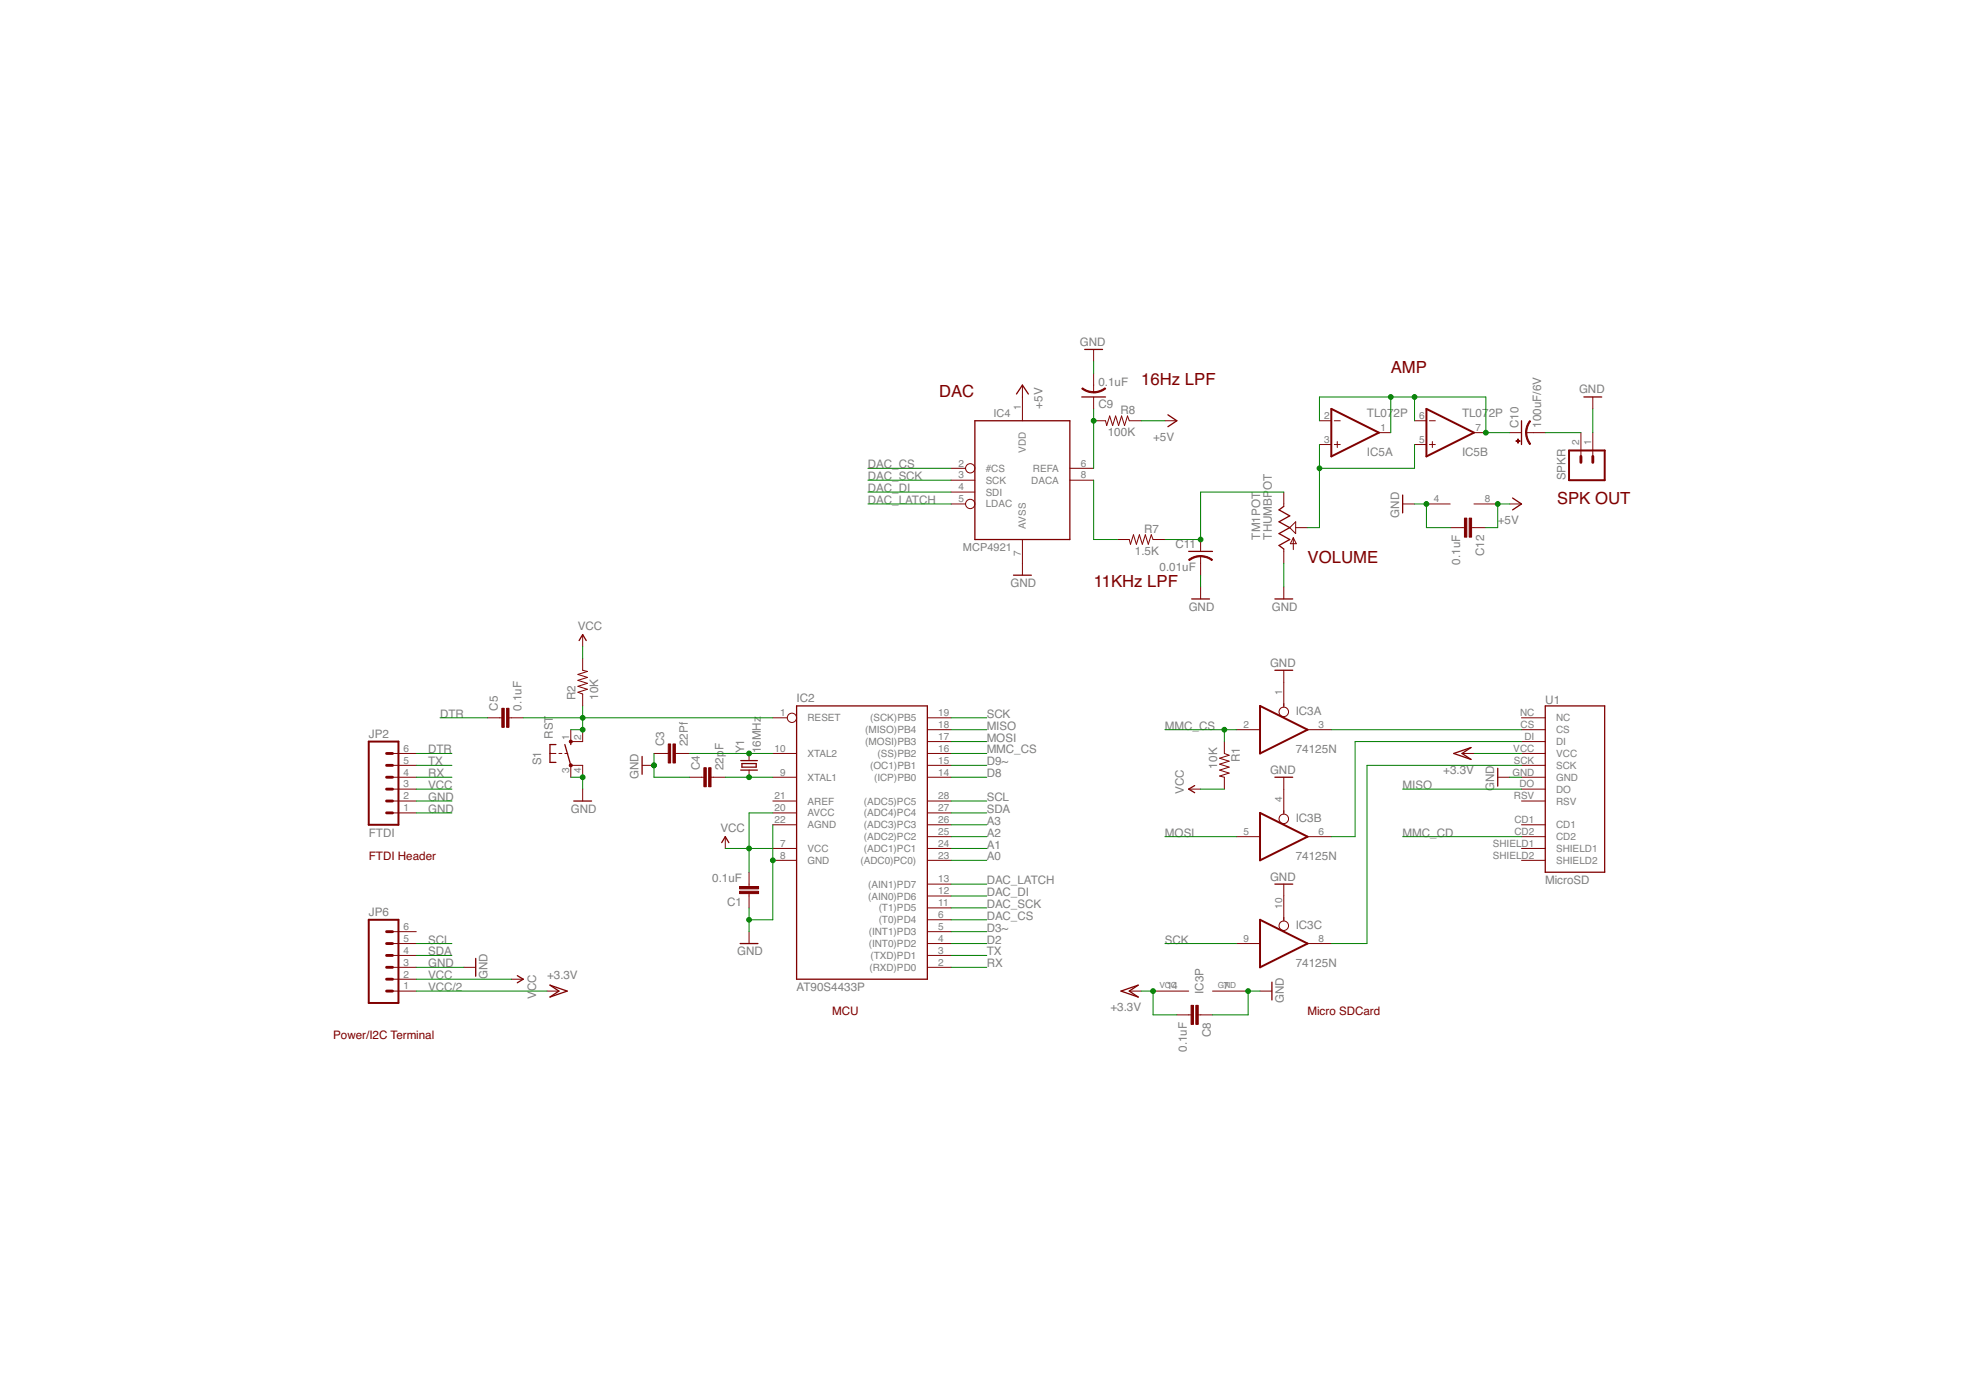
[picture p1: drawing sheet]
<svg xmlns="http://www.w3.org/2000/svg" width="420mm" height="297mm" viewBox="0 0 420 297" stroke-linecap="round" stroke-linejoin="round" font-family="sans-serif">
<g fill="#800000" stroke="#800000" stroke-width=".21">
<path d="M198.2 171.2h5.1z"/>
<path d="M198.2 173.7h5.1z"/>
<path d="M198.2 176.3h5.1z"/>
<path d="M198.2 178.8h5.1z"/>
<path d="M198.2 181.3h5.1z"/>
<path d="M198.2 183.9h5.1z"/>
<path d="M198.2 153.4h5.1z"/>
<path d="M198.2 155.9h5.1z"/>
<path d="M198.2 158.5h5.1z"/>
<path d="M198.2 161h5.1z"/>
<path d="M198.2 163.6h5.1z"/>
<path d="M198.2 166.1h5.1z"/>
<path d="M198.2 188.9h5.1z"/>
<path d="M198.2 191.5h5.1z"/>
<path d="M198.2 194h5.1z"/>
<path d="M198.2 196.6h5.1z"/>
<path d="M198.2 199.1h5.1z"/>
<path d="M198.2 201.6h5.1z"/>
<path d="M198.2 204.2h5.1z"/>
<path d="M198.2 206.7h5.1z"/>
<path d="M165.2 183.9h5z"/>
<path d="M165.2 181.3h5z"/>
<path d="M165.2 173.7h5z"/>
<path d="M165.2 171.2h5z"/>
<path d="M165.2 166.1h5z"/>
<path d="M165.2 161h5z"/>
<path d="M165.2 153.4h3.1z"/>
<path d="M165.2 176.3h5z"/>
<path d="M160.1 161v1.5z"/>
<path d="M160.1 164.6v1.5z"/>
<path d="M139.8 161h2.5z"/>
<path d="M144.8 161h2.6z"/>
<path d="M142.3 161h.5z"/>
<path d="M144.3 161h.5z"/>
<path d="M147.4 166.1h2.5z"/>
<path d="M152.5 166.1h2.5z"/>
<path d="M149.9 166.1h.5z"/>
<path d="M152 166.1h.5z"/>
<path d="M137.2 163.6h2.6z"/>
<path d="M122 163.6v2.5z"/>
<path d="M122 155.9v2.6z"/>
<path d="M124.5 155.9v2.6z"/>
<path d="M124.5 163.6v2.5z"/>
<path d="M119.4 161h.7z"/>
<path d="M120.7 161h.6z"/>
<path d="M117.5 161h1.3z"/>
<path d="M122 158.5h2.5z"/>
<path d="M122 163.6h2.5z"/>
<path d="M124.5 140.7v2.5z"/>
<path d="M124.5 148.3v2.6z"/>
<path d="M123.5 147.9l1 .4z"/>
<path d="M123.5 147.9l2-.6z"/>
<path d="M123.5 146.7l2 .6z"/>
<path d="M123.5 146.7l2-.7z"/>
<path d="M123.5 145.4l2 .6z"/>
<path d="M123.5 145.4l2-.6z"/>
<path d="M123.5 144.1l2 .7z"/>
<path d="M123.5 144.1l2-.6z"/>
<path d="M124.5 143.2l1 .3z"/>
<path d="M124.5 135.6v2.6z"/>
<path d="M155 178.8v2.5z"/>
<path d="M160.1 199.1v2.5z"/>
<path d="M83.9 173.7h5.1z"/>
<path d="M83.9 171.2h5.1z"/>
<path d="M83.9 168.6h5.1z"/>
<path d="M83.9 166.1h5.1z"/>
<path d="M83.9 163.6h5.1z"/>
<path d="M83.9 161h5.1z"/>
<path d="M99.1 206.7h2.6z"/>
<path d="M109.3 209.3h2.5z"/>
<path d="M325.2 155.9h5z"/>
<path d="M325.2 158.5h5z"/>
<path d="M325.2 166.1h5z"/>
<path d="M325.2 161h5z"/>
<path d="M325.2 163.6h5z"/>
<path d="M325.2 171.2h5z"/>
<path d="M325.2 168.6h5z"/>
<path d="M325.2 153.4h5z"/>
<path d="M325.2 181.3h5z"/>
<path d="M325.2 176.3h5z"/>
<path d="M325.2 178.8h5z"/>
<path d="M325.2 183.9h5z"/>
<path d="M160.1 191.5v2.5z"/>
<path d="M160.1 186.4v2.5z"/>
<path d="M160.1 191v.5z"/>
<path d="M160.1 188.9v.5z"/>
<path d="M104.2 153.4h2.5z"/>
<path d="M109.3 153.4h2.5z"/>
<path d="M106.7 153.4h.6z"/>
<path d="M108.8 153.4h.5z"/>
<path d="M124.5 168.6v2.6z"/>
<path d="M274.4 145.8v5.1z"/>
<path d="M264.2 155.9h5.1z"/>
<path d="M279.4 155.9h5.1z"/>
<path d="M274.4 150.3v.8z"/>
<path d="M274.4 168.6v5.1z"/>
<path d="M264.2 178.8h5.1z"/>
<path d="M279.4 178.8h5.1z"/>
<path d="M274.4 173.2v.8z"/>
<path d="M274.4 191.5v5.1z"/>
<path d="M264.2 201.6h5.1z"/>
<path d="M279.4 201.6h5.1z"/>
<path d="M274.4 196v.8z"/>
<path d="M259.1 211.8h7.6z"/>
<path d="M246.4 211.8h7.6z"/>
<path d="M261.7 166.1v2.5z"/>
<path d="M261.7 158.5v2.5z"/>
<path d="M261.7 161l1 .4z"/>
<path d="M260.6 162l2.1-.6z"/>
<path d="M260.6 162l2.1 .7z"/>
<path d="M260.6 163.3l2.1-.6z"/>
<path d="M260.6 163.3l2.1 .6z"/>
<path d="M260.6 164.6l2.1-.7z"/>
<path d="M260.6 164.6l2.1 .6z"/>
<path d="M260.6 165.8l2.1-.6z"/>
<path d="M260.6 165.8l1.1 .3z"/>
<path d="M254 168.6h2.6z"/>
<path d="M274.4 143.2v2.6z"/>
<path d="M274.4 166.1v2.5z"/>
<path d="M274.4 188.9v2.6z"/>
<path d="M312.5 161h2.5z"/>
<path d="M320.1 166.1h2.5z"/>
<path d="M256.6 216.9h2.5z"/>
<path d="M251.5 216.9h2.5z"/>
<path d="M256.1 216.9h.5z"/>
<path d="M254 216.9h.6z"/>
<path d="M238.8 115.3h2.5z"/>
<path d="M246.4 115.3h2.6z"/>
<path d="M246 114.3l.4 1z"/>
<path d="M246 114.3l-.6 2z"/>
<path d="M244.8 114.3l.6 2z"/>
<path d="M244.8 114.3l-.7 2z"/>
<path d="M243.5 114.3l.6 2z"/>
<path d="M243.5 114.3l-.6 2z"/>
<path d="M242.2 114.3l.7 2z"/>
<path d="M242.2 114.3l-.6 2z"/>
<path d="M241.3 115.3l.3 1z"/>
<path d="M233.7 82.3v1.5z"/>
<path d="M233.7 84.8v2.6z"/>
<path d="M233.7 79.8v2.5z"/>
<path d="M218.5 84.8v5.1z"/>
<path d="M203.3 100.1h3.1z"/>
<path d="M203.3 102.6h5z"/>
<path d="M203.3 105.2h5z"/>
<path d="M203.3 107.7h3.1z"/>
<path d="M228.6 102.6h5.1z"/>
<path d="M228.6 100.1h5.1z"/>
<path d="M218.5 115.3v5.1z"/>
<path d="M326.2 92.5h1.5z"/>
<path d="M322.6 92.5h2.6z"/>
<path d="M327.7 92.5h2.5z"/>
<path d="M218.5 82.3v2.5z"/>
<path d="M274.4 117.8v2.6z"/>
<path d="M274.4 105.2v2.5z"/>
<path d="M276.9 112.8h2.5z"/>
<path d="M274.4 117.3v.5z"/>
<path d="M274.4 107.7v.5z"/>
<path d="M275.6 112.8l1.3-1.3z"/>
<path d="M275.6 112.8l1.3 1.2z"/>
<path d="M276.9 111.5v2.5z"/>
<path d="M276.4 114.9v2.6z"/>
<path d="M276.4 114.9l.6 1.3z"/>
<path d="M275.8 116.2h1.2z"/>
<path d="M276.4 114.9l-.6 1.3z"/>
<path d="M322.6 107.7h2.6z"/>
<path d="M249 89.9h2.5z"/>
<path d="M218.5 120.4v2.5z"/>
<path d="M340.4 84.8v2.6z"/>
<path d="M233.7 74.7v2.5z"/>
<path d="M282 89.9h2.5z"/>
<path d="M282 95h2.5z"/>
<path d="M294.7 92.5h2.5z"/>
<path d="M285.8 94.4v1.2z"/>
<path d="M285.2 95h1.2z"/>
<path d="M285.2 89.9h1.2z"/>
<path d="M302.3 89.9h2.5z"/>
<path d="M302.3 95h2.5z"/>
<path d="M315 92.5h2.5z"/>
<path d="M306.1 94.4v1.2z"/>
<path d="M305.5 95h1.2z"/>
<path d="M305.5 89.9h1.2z"/>
<path d="M315 107.7h5.1z"/>
<path d="M304.8 107.7h5.1z"/>
<path d="M299.8 107.7h2.5z"/>
<path d="M256.6 118.9v1.5z"/>
<path d="M256.6 115.3v2.5z"/>
<path d="M256.6 120.4v2.5z"/>
<path d="M233.7 89.9h2.6z"/>
<path d="M241.3 89.9h2.6z"/>
<path d="M241 88.9l.3 1z"/>
<path d="M241 88.9l-.7 2z"/>
<path d="M239.7 88.9l.6 2z"/>
<path d="M239.7 88.9l-.6 2z"/>
<path d="M238.4 88.9l.7 2z"/>
<path d="M238.4 88.9l-.6 2z"/>
<path d="M237.2 88.9l.6 2z"/>
<path d="M237.2 88.9l-.7 2z"/>
<path d="M236.3 89.9l.2 1z"/>
<path d="M274.4 125.5v2.5z"/>
<path d="M256.6 125.5v2.5z"/>
<path d="M340.4 92.5v5z"/>
<path d="M337.9 92.5v5z"/>
<path d="M315 112.8h2.5z"/>
<path d="M309.9 112.8h2.6z"/>
<path d="M314.5 112.8h.5z"/>
<path d="M312.5 112.8h.5z"/>
<path d="M269.3 211.8h2.5z"/>
<path d="M241.3 211.8h2.6z"/>
<path d="M83.9 211.8h5.1z"/>
<path d="M83.9 209.3h5.1z"/>
<path d="M83.9 206.7h5.1z"/>
<path d="M83.9 204.2h5.1z"/>
<path d="M83.9 201.6h5.1z"/>
<path d="M83.9 199.1h5.1z"/>
<path d="M116.9 211.8h2.5z"/>
<path d="M233.7 83.7l1.1-.1 1.3-.7 .2 .2-.7 .4-1.1 .4-.8 .1z" fill-rule="evenodd"/>
<path d="M231.4 82.9l1.3 .7 1 .1v.2h-.8l-1-.4-.7-.4z" fill-rule="evenodd"/>
<path d="M326.9 89.9l.2 .1-.7 1.4-.1 1.1h-.3l.2-1.4z" fill-rule="evenodd"/>
<path d="M326.1 92.5h.2l.1 1 .7 1.3-.2 .2-.6-1.2z" fill-rule="evenodd"/>
<path d="M254 119.6l1.2-.7 1.4-.2v.3l-1 .1-1.4 .7z" fill-rule="evenodd"/>
<path d="M256.6 118.7l1.3 .2 1.2 .7-.1 .2-.9-.5-1.5-.3z" fill-rule="evenodd"/>
<circle cx="122" cy="163.6" r=".33"/>
<circle cx="122" cy="158.5" r=".33"/>
</g>
<g fill="none" stroke="#800000" stroke-width=".21">
<circle cx="207.3" cy="100.1" r=".99"/>
<circle cx="207.3" cy="107.7" r=".99"/>
<circle cx="169.2" cy="153.4" r=".99"/>
<circle cx="274.4" cy="152.1" r="1.02"/>
<circle cx="274.4" cy="175" r="1.02"/>
<circle cx="274.4" cy="197.8" r="1.02"/>
</g>
<g fill="#800000" stroke="#800000" stroke-width=".28">
<path d="M170.2 150.9h28z"/>
<path d="M198.2 150.9v58.4z"/>
<path d="M170.2 209.3h28z"/>
<path d="M170.2 150.9v58.4z"/>
<path d="M158.6 163.9h3z"/>
<path d="M161.6 163.2v.7z"/>
<path d="M158.6 163.2h3z"/>
<path d="M158.6 163.2v.7z"/>
<path d="M158.3 162.5h3.6z"/>
<path d="M158.3 164.6h3.6z"/>
<path d="M137.2 161.6v3.9z"/>
<path d="M122 158.5v.6z"/>
<path d="M117.5 159.1h1.3z"/>
<path d="M117.5 162.9h1.3z"/>
<path d="M117.5 159.1v1.9z"/>
<path d="M117.5 161v1.9z"/>
<path d="M120.7 159.1l1.3 4.5z"/>
<path d="M124.5 135.6l.8 1.3z"/>
<path d="M124.5 135.6l-.7 1.3z"/>
<path d="M155 178.8l.8 1.3z"/>
<path d="M155 178.8l-.8 1.3z"/>
<path d="M158.2 201.6h3.8z"/>
<path d="M101.7 204.8v3.8z"/>
<path d="M110.6 210l1.2-.7z"/>
<path d="M110.6 208.5l1.2 .8z"/>
<path d="M330.2 150.9h12.7z"/>
<path d="M342.9 150.9v35.5z"/>
<path d="M330.2 186.4h12.7z"/>
<path d="M330.2 150.9v35.5z"/>
<path d="M122.6 171.2h3.8z"/>
<path d="M254 168.6l1.3-.7z"/>
<path d="M254 168.6l1.3 .8z"/>
<path d="M272.5 143.2h3.8z"/>
<path d="M272.5 166.1h3.8z"/>
<path d="M272.5 188.9h3.8z"/>
<path d="M312.5 161l1.9-1.3z"/>
<path d="M312.5 161l1.9 1.3z"/>
<path d="M310.7 161l3.7 1.3z"/>
<path d="M310.7 161l3.7-1.3z"/>
<path d="M320.1 164.2v3.8z"/>
<path d="M231.2 84.8h5.1z"/>
<path d="M208.3 89.9h20.3z"/>
<path d="M228.6 89.9v25.4z"/>
<path d="M208.3 115.3h20.3z"/>
<path d="M208.3 89.9v25.4z"/>
<path d="M325.2 89.9v5.1z"/>
<path d="M218.5 82.3l-1.3 1.9z"/>
<path d="M218.5 82.3l1.3 1.9z"/>
<path d="M273.3 116.6l1.1 .7z"/>
<path d="M273.3 116.6l2.3-1.3z"/>
<path d="M273.3 114l2.3 1.3z"/>
<path d="M273.3 114l2.3-1.2z"/>
<path d="M273.3 111.5l2.3 1.3z"/>
<path d="M273.3 111.5l2.3-1.3z"/>
<path d="M273.3 109l2.3 1.2z"/>
<path d="M273.3 109l1.1-.8z"/>
<path d="M323.3 106.4l1.9 1.3z"/>
<path d="M323.3 109l1.9-1.3z"/>
<path d="M249.6 88.6l1.9 1.3z"/>
<path d="M249.6 91.2l1.9-1.3z"/>
<path d="M216.6 122.9h3.8z"/>
<path d="M338.5 84.8h3.8z"/>
<path d="M231.8 74.7h3.8z"/>
<path d="M299.8 105.8v3.8z"/>
<path d="M254 117.8h5.1z"/>
<path d="M272.5 128h3.8z"/>
<path d="M254.7 128h3.8z"/>
<path d="M271.8 209.9v3.8z"/>
<path d="M241.3 211.8l1.9-1.3z"/>
<path d="M241.3 211.8l1.9 1.3z"/>
<path d="M239.6 211.8l3.6 1.3z"/>
<path d="M239.6 211.8l3.6-1.3z"/>
<path d="M117.5 213.1l1.9-1.3z"/>
<path d="M117.5 210.5l1.9 1.3z"/>
<path d="M117.5 210.5l3.7 1.3z"/>
<path d="M117.5 213.1l3.7-1.3z"/>
</g>
<g fill="#800000" stroke="#800000" stroke-width=".21">
<path d="M143.8 159h.5v4h-.5z"/>
<path d="M142.8 159h.5v4h-.5z"/>
<path d="M151.4 164.1h.6v4h-.6z"/>
<path d="M150.4 164.1h.5v4h-.5z"/>
<path d="M158.1 189.4h4v.5h-4z"/>
<path d="M158.1 190.5h4v.5h-4z"/>
<path d="M108.3 151.4h.5v4h-.5z"/>
<path d="M107.3 151.4h.5v4h-.5z"/>
<path d="M254.6 214.8h.5v4.1h-.5z"/>
<path d="M255.6 214.8h.5v4.1h-.5z"/>
<path d="M324.4 93.8h.1v.9h-.1z"/>
<path d="M324 94.2h.9v.1h-.9z"/>
<path d="M313 110.7h.5v4.1h-.5z"/>
<path d="M314 110.7h.5v4.1h-.5z"/>
</g>
<g fill="#800000" stroke="#800000" stroke-width=".42">
<path d="M78.8 176.3h6.4z"/>
<path d="M78.8 158.5v17.8z"/>
<path d="M85.2 158.5v17.8z"/>
<path d="M78.8 158.5h6.4z"/>
<path d="M269.3 150.9l10.1 5z"/>
<path d="M269.3 161l10.1-5.1z"/>
<path d="M269.3 150.9v10.1z"/>
<path d="M269.3 173.7l10.1 5.1z"/>
<path d="M269.3 183.9l10.1-5.1z"/>
<path d="M269.3 173.7v10.2z"/>
<path d="M269.3 196.6l10.1 5z"/>
<path d="M269.3 206.7l10.1-5.1z"/>
<path d="M269.3 196.6v10.1z"/>
<path d="M284.5 87.4v10.1z"/>
<path d="M284.5 87.4l10.2 5.1z"/>
<path d="M284.5 97.5l10.2-5z"/>
<path d="M304.8 87.4v10.1z"/>
<path d="M304.8 87.4l10.2 5.1z"/>
<path d="M304.8 97.5l10.2-5z"/>
<path d="M342.9 96.3v6.3z"/>
<path d="M335.3 102.6h7.6z"/>
<path d="M335.3 96.3h7.6z"/>
<path d="M335.3 96.3v6.3z"/>
<path d="M78.8 214.3h6.4z"/>
<path d="M78.8 196.6v17.7z"/>
<path d="M85.2 196.6v17.7z"/>
<path d="M78.8 196.6h6.4z"/>
</g>
<g fill="#800000" stroke="#800000" stroke-width=".61">
<path d="M82.6 168.6h1.3z"/>
<path d="M82.6 171.2h1.3z"/>
<path d="M82.6 173.7h1.3z"/>
<path d="M82.6 163.6h1.3z"/>
<path d="M82.6 166.1h1.3z"/>
<path d="M82.6 161h1.3z"/>
<path d="M337.9 97.5v1.3z"/>
<path d="M340.4 97.5v1.3z"/>
<path d="M82.6 206.7h1.3z"/>
<path d="M82.6 209.3h1.3z"/>
<path d="M82.6 211.8h1.3z"/>
<path d="M82.6 201.6h1.3z"/>
<path d="M82.6 204.2h1.3z"/>
<path d="M82.6 199.1h1.3z"/>
</g>
<g fill="#008000" stroke="#008000" stroke-width=".21">
<path d="M160.1 161h5.1z"/>
<path d="M147.4 161h12.7z"/>
<path d="M160.1 166.1h5.1z"/>
<path d="M155 166.1h5.1z"/>
<path d="M124.5 138.2v2.5z"/>
<path d="M160.1 181.3h5.1z"/>
<path d="M155 181.3h5.1z"/>
<path d="M160.1 173.7v7.6z"/>
<path d="M160.1 173.7h5.1z"/>
<path d="M160.1 181.3v5.1z"/>
<path d="M89 168.6h7.6z"/>
<path d="M256.6 168.6h5.1z"/>
<path d="M89 209.3h20.3z"/>
<path d="M160.1 194v2.6z"/>
<path d="M160.1 196.6v2.5z"/>
<path d="M165.2 176.3v7.6z"/>
<path d="M165.2 183.9v12.7z"/>
<path d="M160.1 196.6h5.1z"/>
<path d="M122 166.1h2.5z"/>
<path d="M124.5 166.1v2.5z"/>
<path d="M89 173.7h7.6z"/>
<path d="M89 171.2h7.6z"/>
<path d="M322.6 166.1h2.6z"/>
<path d="M233.7 77.2v2.6z"/>
<path d="M302.3 107.7h2.5z"/>
<path d="M304.8 112.8h5.1z"/>
<path d="M304.8 107.7v5.1z"/>
<path d="M274.4 120.4v5.1z"/>
<path d="M256.6 122.9v2.6z"/>
<path d="M340.4 87.4v5.1z"/>
<path d="M266.7 211.8v5.1z"/>
<path d="M259.1 216.9h7.6z"/>
<path d="M266.7 211.8h2.6z"/>
<path d="M89 206.7h10.1z"/>
<path d="M139.8 161v2.6z"/>
<path d="M139.8 163.6v2.5z"/>
<path d="M139.8 166.1h7.6z"/>
<path d="M203.3 183.9h7.6z"/>
<path d="M203.3 181.3h7.6z"/>
<path d="M203.3 178.8h7.6z"/>
<path d="M203.3 176.3h7.6z"/>
<path d="M203.3 201.6h7.6z"/>
<path d="M203.3 199.1h7.6z"/>
<path d="M203.3 166.1h7.6z"/>
<path d="M203.3 163.6h7.6z"/>
<path d="M203.3 158.5h7.6z"/>
<path d="M249 178.8h15.2z"/>
<path d="M203.3 155.9h7.6z"/>
<path d="M299.8 168.6h25.4z"/>
<path d="M203.3 153.4h7.6z"/>
<path d="M249 201.6h15.2z"/>
<path d="M122 155.9h2.5z"/>
<path d="M124.5 153.4v2.5z"/>
<path d="M124.5 150.9v2.5z"/>
<path d="M124.5 153.4h40.7z"/>
<path d="M111.8 153.4h12.7z"/>
<path d="M94 153.4h10.2z"/>
<path d="M89 161h7.6z"/>
<path d="M284.5 155.9h40.7z"/>
<path d="M284.5 178.8h5.1z"/>
<path d="M289.6 158.5v20.3z"/>
<path d="M289.6 158.5h35.6z"/>
<path d="M284.5 201.6h7.6z"/>
<path d="M292.1 163.6v38z"/>
<path d="M292.1 163.6h33.1z"/>
<path d="M299.8 178.8h25.4z"/>
<path d="M315 161h10.2z"/>
<path d="M246.4 211.8v5.1z"/>
<path d="M246.4 216.9h5.1z"/>
<path d="M243.9 211.8h2.5z"/>
<path d="M89 211.8h27.9z"/>
<path d="M203.3 204.2h7.6z"/>
<path d="M89 163.6h7.6z"/>
<path d="M203.3 206.7h7.6z"/>
<path d="M89 166.1h7.6z"/>
<path d="M261.7 155.9h2.5z"/>
<path d="M249 155.9h12.7z"/>
<path d="M261.7 155.9v2.6z"/>
<path d="M203.3 161h7.6z"/>
<path d="M320.1 107.7h2.5z"/>
<path d="M317.5 112.8h2.6z"/>
<path d="M320.1 107.7v5.1z"/>
<path d="M243.9 89.9h5.1z"/>
<path d="M185.5 107.7h17.8z"/>
<path d="M203.3 188.9h7.6z"/>
<path d="M185.5 100.1h17.8z"/>
<path d="M203.3 196.6h7.6z"/>
<path d="M185.5 105.2h17.8z"/>
<path d="M203.3 191.5h7.6z"/>
<path d="M185.5 102.6h17.8z"/>
<path d="M203.3 194h7.6z"/>
<path d="M233.7 102.6v12.7z"/>
<path d="M233.7 115.3h5.1z"/>
<path d="M233.7 87.4v2.5z"/>
<path d="M233.7 89.9v10.2z"/>
<path d="M256.6 105.2h17.8z"/>
<path d="M249 115.3h7.6z"/>
<path d="M256.6 105.2v10.1z"/>
<path d="M330.2 92.5h7.7z"/>
<path d="M297.2 84.8v7.7z"/>
<path d="M282 84.8h15.2z"/>
<path d="M282 84.8v5.1z"/>
<path d="M317.5 92.5h5.1z"/>
<path d="M317.5 84.8v7.7z"/>
<path d="M302.3 84.8h15.2z"/>
<path d="M302.3 84.8v5.1z"/>
<path d="M297.2 84.8h5.1z"/>
<path d="M279.4 112.8h2.6z"/>
<path d="M302.3 95v5.1z"/>
<path d="M282 100.1h20.3z"/>
<path d="M282 95v5.1z"/>
<path d="M282 100.1v12.7z"/>
<path d="M89 204.2h7.6z"/>
<path d="M203.3 173.7h7.6z"/>
<path d="M89 201.6h7.6z"/>
<path d="M203.3 171.2h7.6z"/>
<circle cx="160.1" cy="161" r=".51"/>
<circle cx="160.1" cy="166.1" r=".51"/>
<circle cx="160.1" cy="181.3" r=".51"/>
<circle cx="160.1" cy="196.6" r=".51"/>
<circle cx="165.2" cy="183.9" r=".51"/>
<circle cx="124.5" cy="166.1" r=".51"/>
<circle cx="304.8" cy="107.7" r=".51"/>
<circle cx="266.7" cy="211.8" r=".51"/>
<circle cx="139.8" cy="163.6" r=".51"/>
<circle cx="124.5" cy="155.9" r=".51"/>
<circle cx="124.5" cy="153.4" r=".51"/>
<circle cx="246.4" cy="211.8" r=".51"/>
<circle cx="261.7" cy="155.9" r=".51"/>
<circle cx="320.1" cy="107.7" r=".51"/>
<circle cx="233.7" cy="89.9" r=".51"/>
<circle cx="256.6" cy="115.3" r=".51"/>
<circle cx="317.5" cy="92.5" r=".51"/>
<circle cx="297.2" cy="84.8" r=".51"/>
<circle cx="302.3" cy="84.8" r=".51"/>
<circle cx="282" cy="100.1" r=".51"/>
</g>
<g font-size="3.6" fill="#800000">
<text x="243.9" y="82.3">16Hz LPF</text>
<text x="297.2" y="79.8">AMP</text>
<text x="200.7" y="84.8">DAC</text>
<text x="332.8" y="107.7">SPK OUT</text>
<text x="233.7" y="125.5">11KHz LPF</text>
<text x="279.4" y="120.4">VOLUME</text>
</g>
<g font-size="2.5" fill="#808080">
<text x="230.8" y="73.9">GND</text>
<text x="234.7" y="82.4">0.1uF</text>
<text x="222.8" y="87.4" transform="rotate(-90 222.8 87.4)">+5V</text>
<text x="234.7" y="87.2">C9</text>
<text x="239.4" y="88.4">R8</text>
<text x="292.1" y="89.2">TL07</text>
<text x="297.8" y="89.2">2P</text>
<text x="312.5" y="89.2">TL07</text>
<text x="318.2" y="89.2">2P</text>
<text x="337.5" y="84.1">GND</text>
<text x="236.7" y="93.2">100K</text>
<text x="246.4" y="94.2">+5V</text>
<text x="324.5" y="91.4" transform="rotate(-90 324.5 91.4)">C10</text>
<text x="329.3" y="91.4" transform="rotate(-90 329.3 91.4)">100uF/6V</text>
<text x="185.5" y="100.1">DAC_CS</text>
<text x="292.1" y="97.4">IC5A</text>
<text x="312.5" y="97.4">IC5B</text>
<text x="185.5" y="107.7">DAC_LATCH</text>
<text x="185.5" y="105.1">DAC_DI</text>
<text x="185.5" y="102.6">DAC_SCK</text>
<text x="271.8" y="104.8" transform="rotate(-90 271.8 104.8)">OT</text>
<text x="334.6" y="102.6" transform="rotate(-90 334.6 102.6)">SPKR</text>
<text x="244.5" y="113.8">R7</text>
<text x="299" y="110.6" transform="rotate(-90 299 110.6)">GND</text>
<text x="320.1" y="112">+5V</text>
<text x="242.6" y="118.6">1.5K</text>
<text x="251.2" y="117.2">C11</text>
<text x="269.3" y="115.3" transform="rotate(-90 269.3 115.3)">TM1POT</text>
<text x="271.8" y="115.3" transform="rotate(-90 271.8 115.3)">THUMBP</text>
<text x="317.2" y="118.9" transform="rotate(-90 317.2 118.9)">C12</text>
<text x="216" y="125.5">GND</text>
<text x="247.8" y="122">0.01uF</text>
<text x="312.1" y="120.6" transform="rotate(-90 312.1 120.6)">0.1uF</text>
<text x="254" y="130.5">GND</text>
<text x="271.8" y="130.5">GND</text>
<text x="123.5" y="134.6">VCC</text>
<text x="271.4" y="142.5">GND</text>
<text x="123" y="149.6" transform="rotate(-90 123 149.6)">R2</text>
<text x="127.8" y="149.6" transform="rotate(-90 127.8 149.6)">10K</text>
<text x="94" y="153.4">DTR</text>
<text x="106.4" y="151.9" transform="rotate(-90 106.4 151.9)">C5</text>
<text x="111.4" y="151.9" transform="rotate(-90 111.4 151.9)">0.1uF</text>
<text x="170.2" y="150.1">IC2</text>
<text x="210.9" y="155.9">MISO</text>
<text x="210.9" y="153.4">SCK</text>
<text x="249" y="155.9">MMC_CS</text>
<text x="276.9" y="152.8">IC3A</text>
<text x="330.2" y="150.3">U1</text>
<text x="78.8" y="157.7">JP2</text>
<text x="91.5" y="161">DTR</text>
<text x="118.2" y="157.8" transform="rotate(-90 118.2 157.8)">RST</text>
<text x="141.9" y="159.5" transform="rotate(-90 141.9 159.5)">C3</text>
<text x="147" y="159.5" transform="rotate(-90 147 159.5)">22Pf</text>
<text x="154.6" y="160.4" transform="rotate(-90 154.6 160.4)">F</text>
<text x="159.1" y="161" transform="rotate(-90 159.1 161)">Y1</text>
<text x="162.6" y="161" transform="rotate(-90 162.6 161)">16MHz</text>
<text x="210.9" y="158.5">MOSI</text>
<text x="210.9" y="161">MMC_CS</text>
<text x="276.9" y="161">74125N</text>
<text x="91.5" y="163.5">TX</text>
<text x="91.5" y="166.1">RX</text>
<text x="115.6" y="163.5" transform="rotate(-90 115.6 163.5)">S1</text>
<text x="136.5" y="166.5" transform="rotate(-90 136.5 166.5)">GND</text>
<text x="149.5" y="164.6" transform="rotate(-90 149.5 164.6)">C4</text>
<text x="154.6" y="164.6" transform="rotate(-90 154.6 164.6)">22p</text>
<text x="210.9" y="166.1">D8</text>
<text x="210.9" y="163.5">D9~</text>
<text x="260.1" y="164.2" transform="rotate(-90 260.1 164.2)">10K</text>
<text x="264.9" y="162.9" transform="rotate(-90 264.9 162.9)">R1</text>
<text x="271.4" y="165.3">GND</text>
<text x="308.4" y="165.3">+3.3V</text>
<text x="91.5" y="168.6">VCC</text>
<text x="91.5" y="173.7">GND</text>
<text x="91.5" y="171.2">GND</text>
<text x="122" y="173.7">GND</text>
<text x="210.9" y="173.7">SDA</text>
<text x="210.9" y="171.2">SCL</text>
<text x="253" y="169.6" transform="rotate(-90 253 169.6)">VCC</text>
<text x="299.8" y="168.6">MISO</text>
<text x="319.3" y="169" transform="rotate(-90 319.3 169)">GND</text>
<text x="78.8" y="178.8">FTDI</text>
<text x="154" y="177.8">VCC</text>
<text x="210.9" y="178.8">A2</text>
<text x="210.9" y="176.2">A3</text>
<text x="249" y="178.8">MOSI</text>
<text x="276.9" y="175.6">IC3B</text>
<text x="299.8" y="178.8">MMC_CD</text>
<text x="210.9" y="183.9">A0</text>
<text x="210.9" y="181.3">A1</text>
<text x="276.9" y="183.9">74125N</text>
<text x="152.2" y="188.6">0.1uF</text>
<text x="210.9" y="188.9">DAC_LATCH</text>
<text x="210.9" y="191.5">DAC_DI</text>
<text x="271.4" y="188.2">GND</text>
<text x="330.2" y="188.9">MicroSD</text>
<text x="78.8" y="195.8">JP6</text>
<text x="155.4" y="193.6">C1</text>
<text x="210.9" y="196.6">DAC_CS</text>
<text x="210.9" y="194">DAC_SCK</text>
<text x="91.5" y="201.6">SCL</text>
<text x="210.9" y="201.6">D2</text>
<text x="210.9" y="199.1">D3~</text>
<text x="249" y="201.6">SCK</text>
<text x="276.9" y="198.5">IC3C</text>
<text x="91.5" y="209.3">VCC</text>
<text x="91.5" y="206.7">GND</text>
<text x="91.5" y="204.2">SDA</text>
<text x="104.2" y="209.3" transform="rotate(-90 104.2 209.3)">GND</text>
<text x="116.9" y="209.3">+3.3V</text>
<text x="157.5" y="204.2">GND</text>
<text x="210.9" y="204.2">TX</text>
<text x="210.9" y="206.7">RX</text>
<text x="276.9" y="206.7">74125N</text>
<text x="91.5" y="211.8">VCC/2</text>
<text x="114.6" y="213.4" transform="rotate(-90 114.6 213.4)">V</text>
<text x="114.6" y="211.8" transform="rotate(-90 114.6 211.8)">CC</text>
<text x="170.2" y="211.8">AT90S4433P</text>
<text x="257.2" y="212.4" transform="rotate(-90 257.2 212.4)">IC3P</text>
<text x="274.4" y="214.3" transform="rotate(-90 274.4 214.3)">GND</text>
<text x="237.3" y="216.1">+3.3V</text>
<text x="258.7" y="221.6" transform="rotate(-90 258.7 221.6)">C8</text>
<text x="253.7" y="224.7" transform="rotate(-90 253.7 224.7)">0.1uF</text>
</g>
<g font-size="2.5" fill="#800000">
<text x="78.8" y="183.9">FTDI Header</text>
<text x="71.2" y="221.9">Power/I2C Terminal</text>
<text x="177.9" y="216.9">MCU</text>
<text x="279.4" y="216.9">Micro SDCard</text>
</g>
<g font-size="2.3" fill="#808080">
<text x="212.3" y="89">IC4</text>
<text x="205.8" y="117.8">MCP4921</text>
</g>
<g font-size="2.1" fill="#808080">
<text x="218.1" y="87.6" transform="rotate(-90 218.1 87.6)">1</text>
<text x="283" y="89.6">2</text>
<text x="303.3" y="89.6">6</text>
<text x="283" y="94.6">3</text>
<text x="295" y="92.1">1</text>
<text x="303.3" y="94.6">5</text>
<text x="315.4" y="92.1">7</text>
<text x="337.5" y="95.2" transform="rotate(-90 337.5 95.2)">2</text>
<text x="340" y="95.2" transform="rotate(-90 340 95.2)">1</text>
<text x="204.8" y="99.7">2</text>
<text x="210.7" y="100.8">#CS</text>
<text x="219.3" y="96.7" transform="rotate(-90 219.3 96.7)">VDD</text>
<text x="220.7" y="100.8">REFA</text>
<text x="231" y="99.7">6</text>
<text x="204.8" y="102.3">3</text>
<text x="204.8" y="104.8">4</text>
<text x="204.8" y="107.3">5</text>
<text x="210.7" y="103.4">SCK</text>
<text x="210.7" y="105.9">SDI</text>
<text x="220.4" y="103.4">DACA</text>
<text x="231" y="102.3">8</text>
<text x="306.4" y="107.3">4</text>
<text x="317.3" y="107.3">8</text>
<text x="210.7" y="108.4">LDAC</text>
<text x="219.3" y="113" transform="rotate(-90 219.3 113)">AVSS</text>
<text x="218.1" y="118.8" transform="rotate(-90 218.1 118.8)">7</text>
<text x="274" y="148.5" transform="rotate(-90 274 148.5)">1</text>
<text x="166.7" y="153">1</text>
<text x="172.6" y="154.2">RESET</text>
<text x="186" y="154.2">(SCK)PB5</text>
<text x="200.5" y="153">19</text>
<text x="200.5" y="155.6">18</text>
<text x="265.8" y="155.6">2</text>
<text x="281.8" y="155.6">3</text>
<text x="324.9" y="153">NC</text>
<text x="325" y="155.6">CS</text>
<text x="332.6" y="154.2">NC</text>
<text x="86.2" y="160.7">6</text>
<text x="121.6" y="158.1" transform="rotate(-90 121.6 158.1)">1</text>
<text x="124.2" y="158.1" transform="rotate(-90 124.2 158.1)">2</text>
<text x="165.5" y="160.7">10</text>
<text x="172.6" y="161.8">XTAL2</text>
<text x="184.9" y="156.7">(MISO)PB4</text>
<text x="184.9" y="159.2">(MOSI)PB3</text>
<text x="187.6" y="161.8">(SS)PB2</text>
<text x="200.5" y="158.1">17</text>
<text x="200.5" y="160.7">16</text>
<text x="323.4" y="160.7">VCC</text>
<text x="325.8" y="158.1">DI</text>
<text x="332.6" y="156.7">CS</text>
<text x="332.6" y="159.2">DI</text>
<text x="332.6" y="161.8">VCC</text>
<text x="86.2" y="165.7">4</text>
<text x="86.2" y="163.2">5</text>
<text x="121.6" y="165.1" transform="rotate(-90 121.6 165.1)">3</text>
<text x="124.2" y="165.1" transform="rotate(-90 124.2 165.1)">4</text>
<text x="166.7" y="165.7">9</text>
<text x="172.6" y="166.9">XTAL1</text>
<text x="186" y="164.3">(OC1)PB1</text>
<text x="186.8" y="166.9">(ICP)PB0</text>
<text x="200.5" y="163.2">15</text>
<text x="200.5" y="165.7">14</text>
<text x="323.2" y="165.7">GND</text>
<text x="323.5" y="163.2">SCK</text>
<text x="332.6" y="166.9">GND</text>
<text x="332.6" y="164.3">SCK</text>
<text x="86.2" y="173.4">1</text>
<text x="86.2" y="170.8">2</text>
<text x="86.2" y="168.3">3</text>
<text x="165.5" y="173.4">20</text>
<text x="165.5" y="170.8">21</text>
<text x="172.6" y="171.9">AREF</text>
<text x="184.6" y="171.9">(ADC5)PC5</text>
<text x="200.5" y="170.8">28</text>
<text x="200.5" y="173.4">27</text>
<text x="274" y="171.4" transform="rotate(-90 274 171.4)">4</text>
<text x="323.5" y="170.8">RSV</text>
<text x="324.7" y="168.3">DO</text>
<text x="332.6" y="171.9">RSV</text>
<text x="332.6" y="169.4">DO</text>
<text x="165.5" y="175.9">22</text>
<text x="172.6" y="174.5">AVCC</text>
<text x="172.6" y="177">AGND</text>
<text x="184.6" y="174.5">(ADC4)PC4</text>
<text x="184.6" y="177">(ADC3)PC3</text>
<text x="184.6" y="179.5">(ADC2)PC2</text>
<text x="200.5" y="175.9">26</text>
<text x="200.5" y="178.4">25</text>
<text x="265.8" y="178.4">5</text>
<text x="281.8" y="178.4">6</text>
<text x="323.7" y="175.9">CD1</text>
<text x="323.7" y="178.4">CD2</text>
<text x="332.6" y="177">CD1</text>
<text x="332.6" y="179.5">CD2</text>
<text x="166.7" y="183.5">8</text>
<text x="166.7" y="181">7</text>
<text x="172.6" y="184.6">GND</text>
<text x="172.6" y="182.1">VCC</text>
<text x="183.9" y="184.6">(ADC0)PC0)</text>
<text x="184.6" y="182.1">(ADC1)PC1</text>
<text x="200.5" y="181">24</text>
<text x="200.5" y="183.5">23</text>
<text x="319.1" y="181">SHIELD1</text>
<text x="319.1" y="183.5">SHIELD2</text>
<text x="332.6" y="182.1">SHIELD1</text>
<text x="332.6" y="184.6">SHIELD2</text>
<text x="185.5" y="189.7">(AIN1)PD7</text>
<text x="200.5" y="188.6">13</text>
<text x="200.5" y="191.1">12</text>
<text x="185.5" y="192.2">(AIN0)PD6</text>
<text x="187.8" y="194.8">(T1)PD5</text>
<text x="187.8" y="197.3">(T0)PD4</text>
<text x="200.5" y="193.7">11</text>
<text x="200.5" y="196.2">6</text>
<text x="274" y="194.2" transform="rotate(-90 274 194.2)">10</text>
<text x="86.2" y="203.8">4</text>
<text x="86.2" y="201.3">5</text>
<text x="86.2" y="198.7">6</text>
<text x="185.7" y="199.9">(INT1)PD3</text>
<text x="185.7" y="202.4">(INT0)PD2</text>
<text x="200.5" y="198.7">5</text>
<text x="200.5" y="201.3">4</text>
<text x="200.5" y="203.8">3</text>
<text x="265.8" y="201.3">9</text>
<text x="281.8" y="201.3">8</text>
<text x="86.2" y="208.9">2</text>
<text x="86.2" y="206.4">3</text>
<text x="185.8" y="207.5">(RXD)PD0</text>
<text x="186.1" y="204.9">(TXD)PD1</text>
<text x="200.5" y="206.4">2</text>
<text x="86.2" y="211.4">1</text>
<text x="249.3" y="211.4">14</text>
<text x="261.5" y="211.4">7</text>
</g>
<g font-size="1.8" fill="#808080">
<text x="247.8" y="211.2">VCC</text>
<text x="260.3" y="211.2">GND</text>
</g>
</svg>
